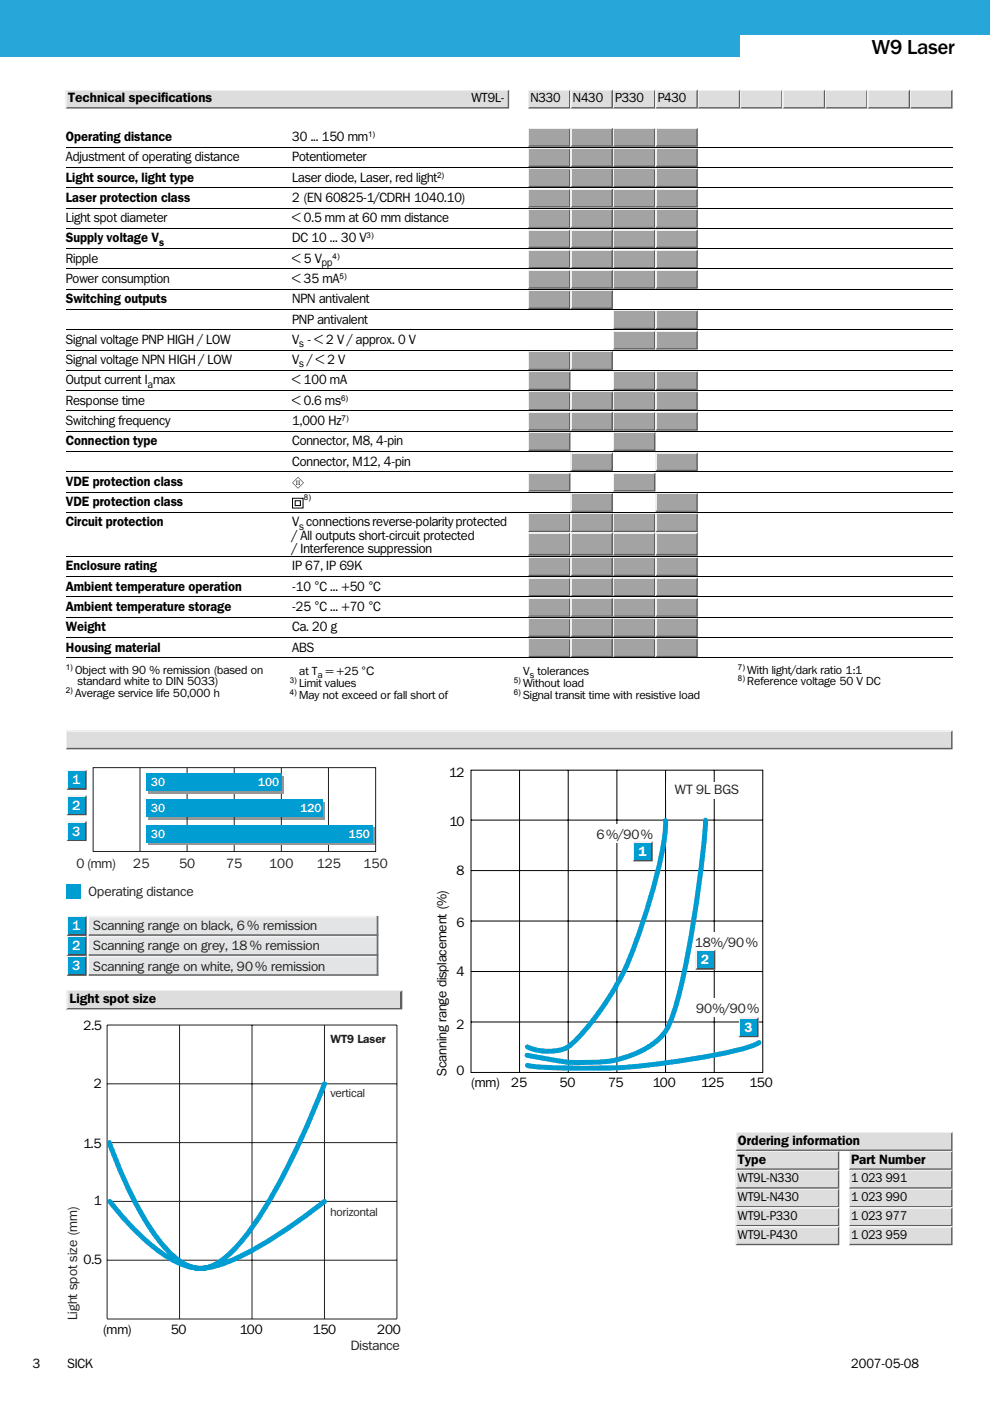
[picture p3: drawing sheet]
<svg xmlns="http://www.w3.org/2000/svg" width="210mm" height="297mm" viewBox="0 0 210 297" stroke-linecap="round" stroke-linejoin="round" font-family="sans-serif">
<path d="M0 0h209.9v12h-209.9z" fill="#26a6d9"/>
<path d="M0 0h209.9M0 0v12h209.9M209.9 0v12.1" fill="none" stroke="#26a6d9" stroke-width=".21"/>
<path d="M38.1 217.3v62.3M53.4 217.3v62.3M68.8 217.3v62.3M22.7 229.8h61.5M22.7 242.3h61.5M22.7 254.7h61.5M22.7 279.6v-62.3h61.5v62.3M22.7 267.2h61.5M22.7 279.7h61.5" fill="none" stroke="#231f20" stroke-width=".21"/>
<g fill="#fff">
<path d="M69.1 218.6h14.6v3.2h-14.6z"/>
<path d="M69.1 230h14.6v3.2h-14.6z"/>
<path d="M69.1 255.2h14.6v3.2h-14.6z"/>
</g>
<path d="M68.8 229.8l-.4 .9a172.7 172.7 0 0 1-12.9 26.5 40.7 40.7 0 0 1-8.1 9.7 7 7 0 0 1-9.6 .2 33.6 33.6 0 0 1-8.2-10.5 102 102 0 0 1-6.4-14.3M23.3 254.7a53.4 53.4 0 0 0 12.5 12 11.8 11.8 0 0 0 12 1.1 88.9 88.9 0 0 0 19.5-11.9l1.5-1.2" fill="none" stroke="#009dd2" stroke-width="1.1"/>
<path d="M157 7.5h52.9v5h-52.9z" fill="#fff"/>
<path d="M13.9 19h94v4h-94z" fill="#efefef"/>
<path d="M14.2 19.3h93.5v3.4h-93.5z" fill="#ddd"/>
<path d="M13.9 23l.3-.3h93.5v-3.4l.2-.3v4z" fill-rule="evenodd" fill="#5e5e5e"/>
<path d="M112 19h8.9v4h-8.9z" fill="#efefef"/>
<path d="M112.2 19.3h8.4v3.4h-8.4z" fill="#ddd"/>
<path d="M112 23l.2-.3h8.4v-3.4l.3-.3v4z" fill-rule="evenodd" fill="#5e5e5e"/>
<path d="M120.9 19h9.1v4h-9.1z" fill="#efefef"/>
<path d="M121.3 19.3h8.3v3.4h-8.3z" fill="#ddd"/>
<path d="M120.9 23l.4-.3h8.3v-3.4l.4-.3v4z" fill-rule="evenodd" fill="#5e5e5e"/>
<path d="M130 19h9v4h-9z" fill="#efefef"/>
<path d="M130.3 19.3h8.4v3.4h-8.4z" fill="#ddd"/>
<path d="M130 23l.3-.3h8.4v-3.4l.3-.3v4z" fill-rule="evenodd" fill="#5e5e5e"/>
<path d="M139 19h9v4h-9z" fill="#efefef"/>
<path d="M139.3 19.3h8.4v3.4h-8.4z" fill="#ddd"/>
<path d="M139 23l.3-.3h8.4v-3.4l.3-.3v4z" fill-rule="evenodd" fill="#5e5e5e"/>
<path d="M148 19h9v4h-9z" fill="#efefef"/>
<path d="M148.3 19.3h8.4v3.4h-8.4z" fill="#ddd"/>
<path d="M148 23l.3-.3h8.4v-3.4l.3-.3v4z" fill-rule="evenodd" fill="#5e5e5e"/>
<path d="M157 19h9v4h-9z" fill="#efefef"/>
<path d="M157.2 19.3h8.5v3.4h-8.5z" fill="#ddd"/>
<path d="M157 23l.2-.3h8.5v-3.4l.3-.3v4z" fill-rule="evenodd" fill="#5e5e5e"/>
<path d="M166 19h9v4h-9z" fill="#efefef"/>
<path d="M166.3 19.3h8.4v3.4h-8.4z" fill="#ddd"/>
<path d="M166 23l.3-.3h8.4v-3.4l.3-.3v4z" fill-rule="evenodd" fill="#5e5e5e"/>
<path d="M175 19h9v4h-9z" fill="#efefef"/>
<path d="M175.3 19.3h8.4v3.4h-8.4z" fill="#ddd"/>
<path d="M175 23l.3-.3h8.4v-3.4l.3-.3v4z" fill-rule="evenodd" fill="#5e5e5e"/>
<path d="M184 19h9v4h-9z" fill="#efefef"/>
<path d="M184.3 19.3h8.4v3.4h-8.4z" fill="#ddd"/>
<path d="M184 23l.3-.3h8.4v-3.4l.3-.3v4z" fill-rule="evenodd" fill="#5e5e5e"/>
<path d="M193 19h9v4h-9z" fill="#efefef"/>
<path d="M193.3 19.3h8.4v3.4h-8.4z" fill="#ddd"/>
<path d="M193 23l.3-.3h8.4v-3.4l.3-.3v4z" fill-rule="evenodd" fill="#5e5e5e"/>
<path d="M112 19h8.9v4h-8.9z" fill="#efefef"/>
<path d="M112.2 19.3h8.4v3.4h-8.4z" fill="#ddd"/>
<path d="M112 23l.2-.3h8.4v-3.4l.3-.3v4z" fill-rule="evenodd" fill="#5e5e5e"/>
<path d="M120.9 19h9.1v4h-9.1z" fill="#efefef"/>
<path d="M121.3 19.3h8.3v3.4h-8.3z" fill="#ddd"/>
<path d="M120.9 23l.4-.3h8.3v-3.4l.4-.3v4z" fill-rule="evenodd" fill="#5e5e5e"/>
<path d="M130 19h9v4h-9z" fill="#efefef"/>
<path d="M130.3 19.3h8.4v3.4h-8.4z" fill="#ddd"/>
<path d="M130 23l.3-.3h8.4v-3.4l.3-.3v4z" fill-rule="evenodd" fill="#5e5e5e"/>
<path d="M139 19h9v4h-9z" fill="#efefef"/>
<path d="M139.3 19.3h8.4v3.4h-8.4z" fill="#ddd"/>
<path d="M139 23l.3-.3h8.4v-3.4l.3-.3v4z" fill-rule="evenodd" fill="#5e5e5e"/>
<path d="M112 27.1h8.9v4h-8.9z" fill="#efefef"/>
<path d="M112.2 27.4h8.4v3.4h-8.4z" fill="#a3a3a3"/>
<path d="M112.2 30.8h8.4v-3.4l.3-.3v4h-8.9z" fill-rule="evenodd" fill="#5e5e5e"/>
<path d="M120.9 27.1h9.1v4h-9.1z" fill="#efefef"/>
<path d="M121.3 27.4h8.3v3.4h-8.3z" fill="#a3a3a3"/>
<path d="M120.9 31.1l.4-.3h8.3v-3.4l.4-.3v4z" fill-rule="evenodd" fill="#5e5e5e"/>
<path d="M130 27.1h9v4h-9z" fill="#efefef"/>
<path d="M130.3 27.4h8.4v3.4h-8.4z" fill="#a3a3a3"/>
<path d="M130.3 30.8h8.4v-3.4l.3-.3v4h-9z" fill-rule="evenodd" fill="#5e5e5e"/>
<path d="M139 27.1h9v4h-9z" fill="#efefef"/>
<path d="M139.3 27.4h8.4v3.4h-8.4z" fill="#a3a3a3"/>
<path d="M139.3 30.8h8.4v-3.4l.3-.3v4h-9z" fill-rule="evenodd" fill="#5e5e5e"/>
<path d="M13.9 31.2h188.1" fill="none" stroke="#000" stroke-width=".21"/>
<path d="M112 31.4h8.9v4h-8.9z" fill="#efefef"/>
<path d="M112.2 31.7h8.4v3.4h-8.4z" fill="#a3a3a3"/>
<path d="M112.2 35.1h8.4v-3.4l.3-.3v4h-8.9z" fill-rule="evenodd" fill="#5e5e5e"/>
<path d="M120.9 31.4h9.1v4h-9.1z" fill="#efefef"/>
<path d="M121.3 31.7h8.3v3.4h-8.3z" fill="#a3a3a3"/>
<path d="M120.9 35.4l.4-.3h8.3v-3.4l.4-.3v4z" fill-rule="evenodd" fill="#5e5e5e"/>
<path d="M130 31.4h9v4h-9z" fill="#efefef"/>
<path d="M130.3 31.7h8.4v3.4h-8.4z" fill="#a3a3a3"/>
<path d="M130.3 35.1h8.4v-3.4l.3-.3v4h-9z" fill-rule="evenodd" fill="#5e5e5e"/>
<path d="M139 31.4h9v4h-9z" fill="#efefef"/>
<path d="M139.3 31.7h8.4v3.4h-8.4z" fill="#a3a3a3"/>
<path d="M139.3 35.1h8.4v-3.4l.3-.3v4h-9z" fill-rule="evenodd" fill="#5e5e5e"/>
<path d="M13.9 35.5h188.1" fill="none" stroke="#000" stroke-width=".21"/>
<path d="M112 35.7h8.9v4h-8.9z" fill="#efefef"/>
<path d="M112.2 36h8.4v3.4h-8.4z" fill="#a3a3a3"/>
<path d="M112.2 39.4h8.4v-3.4l.3-.3v4h-8.9z" fill-rule="evenodd" fill="#5e5e5e"/>
<path d="M120.9 35.7h9.1v4h-9.1z" fill="#efefef"/>
<path d="M121.3 36h8.3v3.4h-8.3z" fill="#a3a3a3"/>
<path d="M120.9 39.7l.4-.3h8.3v-3.4l.4-.3v4z" fill-rule="evenodd" fill="#5e5e5e"/>
<path d="M130 35.7h9v4h-9z" fill="#efefef"/>
<path d="M130.3 36h8.4v3.4h-8.4z" fill="#a3a3a3"/>
<path d="M130.3 39.4h8.4v-3.4l.3-.3v4h-9z" fill-rule="evenodd" fill="#5e5e5e"/>
<path d="M139 35.7h9v4h-9z" fill="#efefef"/>
<path d="M139.3 36h8.4v3.4h-8.4z" fill="#a3a3a3"/>
<path d="M139.3 39.4h8.4v-3.4l.3-.3v4h-9z" fill-rule="evenodd" fill="#5e5e5e"/>
<path d="M13.9 39.8h188.1" fill="none" stroke="#000" stroke-width=".21"/>
<path d="M112 40h8.9v4h-8.9z" fill="#efefef"/>
<path d="M112.2 40.3h8.4v3.4h-8.4z" fill="#a3a3a3"/>
<path d="M112 44l.2-.3h8.4v-3.4l.3-.3v4z" fill-rule="evenodd" fill="#5e5e5e"/>
<path d="M120.9 40h9.1v4h-9.1z" fill="#efefef"/>
<path d="M121.3 40.3h8.3v3.4h-8.3z" fill="#a3a3a3"/>
<path d="M120.9 44l.4-.3h8.3v-3.4l.4-.3v4z" fill-rule="evenodd" fill="#5e5e5e"/>
<path d="M130 40h9v4h-9z" fill="#efefef"/>
<path d="M130.3 40.3h8.4v3.4h-8.4z" fill="#a3a3a3"/>
<path d="M130 44l.3-.3h8.4v-3.4l.3-.3v4z" fill-rule="evenodd" fill="#5e5e5e"/>
<path d="M139 40h9v4h-9z" fill="#efefef"/>
<path d="M139.3 40.3h8.4v3.4h-8.4z" fill="#a3a3a3"/>
<path d="M139 44l.3-.3h8.4v-3.4l.3-.3v4z" fill-rule="evenodd" fill="#5e5e5e"/>
<path d="M13.9 44.1h188.1" fill="none" stroke="#000" stroke-width=".21"/>
<path d="M112 44.3h8.9v4h-8.9z" fill="#efefef"/>
<path d="M112.2 44.6h8.4v3.4h-8.4z" fill="#a3a3a3"/>
<path d="M112 48.3l.2-.3h8.4v-3.4l.3-.3v4z" fill-rule="evenodd" fill="#5e5e5e"/>
<path d="M120.9 44.3h9.1v4h-9.1z" fill="#efefef"/>
<path d="M121.3 44.6h8.3v3.4h-8.3z" fill="#a3a3a3"/>
<path d="M120.9 48.3l.4-.3h8.3v-3.4l.4-.3v4z" fill-rule="evenodd" fill="#5e5e5e"/>
<path d="M130 44.3h9v4h-9z" fill="#efefef"/>
<path d="M130.3 44.6h8.4v3.4h-8.4z" fill="#a3a3a3"/>
<path d="M130 48.3l.3-.3h8.4v-3.4l.3-.3v4z" fill-rule="evenodd" fill="#5e5e5e"/>
<path d="M139 44.3h9v4h-9z" fill="#efefef"/>
<path d="M139.3 44.6h8.4v3.4h-8.4z" fill="#a3a3a3"/>
<path d="M139 48.3l.3-.3h8.4v-3.4l.3-.3v4z" fill-rule="evenodd" fill="#5e5e5e"/>
<path d="M13.9 48.4h188.1" fill="none" stroke="#000" stroke-width=".21"/>
<path d="M112 48.6h8.9v4h-8.9z" fill="#efefef"/>
<path d="M112.2 48.9h8.4v3.4h-8.4z" fill="#a3a3a3"/>
<path d="M112.2 52.3h8.4v-3.4l.3-.3v4h-8.9z" fill-rule="evenodd" fill="#5e5e5e"/>
<path d="M120.9 48.6h9.1v4h-9.1z" fill="#efefef"/>
<path d="M121.3 48.9h8.3v3.4h-8.3z" fill="#a3a3a3"/>
<path d="M120.9 52.6l.4-.3h8.3v-3.4l.4-.3v4z" fill-rule="evenodd" fill="#5e5e5e"/>
<path d="M130 48.6h9v4h-9z" fill="#efefef"/>
<path d="M130.3 48.9h8.4v3.4h-8.4z" fill="#a3a3a3"/>
<path d="M130.3 52.3h8.4v-3.4l.3-.3v4h-9z" fill-rule="evenodd" fill="#5e5e5e"/>
<path d="M139 48.6h9v4h-9z" fill="#efefef"/>
<path d="M139.3 48.9h8.4v3.4h-8.4z" fill="#a3a3a3"/>
<path d="M139.3 52.3h8.4v-3.4l.3-.3v4h-9z" fill-rule="evenodd" fill="#5e5e5e"/>
<path d="M13.9 52.7h188.1" fill="none" stroke="#000" stroke-width=".21"/>
<path d="M112 52.9h8.9v4h-8.9z" fill="#efefef"/>
<path d="M112.2 53.2h8.4v3.4h-8.4z" fill="#a3a3a3"/>
<path d="M112.2 56.6h8.4v-3.4l.3-.3v4h-8.9z" fill-rule="evenodd" fill="#5e5e5e"/>
<path d="M120.9 52.9h9.1v4h-9.1z" fill="#efefef"/>
<path d="M121.3 53.2h8.3v3.4h-8.3z" fill="#a3a3a3"/>
<path d="M120.9 56.9l.4-.3h8.3v-3.4l.4-.3v4z" fill-rule="evenodd" fill="#5e5e5e"/>
<path d="M130 52.9h9v4h-9z" fill="#efefef"/>
<path d="M130.3 53.2h8.4v3.4h-8.4z" fill="#a3a3a3"/>
<path d="M130.3 56.6h8.4v-3.4l.3-.3v4h-9z" fill-rule="evenodd" fill="#5e5e5e"/>
<path d="M139 52.9h9v4h-9z" fill="#efefef"/>
<path d="M139.3 53.2h8.4v3.4h-8.4z" fill="#a3a3a3"/>
<path d="M139.3 56.6h8.4v-3.4l.3-.3v4h-9z" fill-rule="evenodd" fill="#5e5e5e"/>
<path d="M13.9 57h188.1" fill="none" stroke="#000" stroke-width=".21"/>
<path d="M112 57.2h8.9v4h-8.9z" fill="#efefef"/>
<path d="M112.2 57.5h8.4v3.4h-8.4z" fill="#a3a3a3"/>
<path d="M112.2 60.9h8.4v-3.4l.3-.3v4h-8.9z" fill-rule="evenodd" fill="#5e5e5e"/>
<path d="M120.9 57.2h9.1v4h-9.1z" fill="#efefef"/>
<path d="M121.3 57.5h8.3v3.4h-8.3z" fill="#a3a3a3"/>
<path d="M120.9 61.2l.4-.3h8.3v-3.4l.4-.3v4z" fill-rule="evenodd" fill="#5e5e5e"/>
<path d="M130 57.2h9v4h-9z" fill="#efefef"/>
<path d="M130.3 57.5h8.4v3.4h-8.4z" fill="#a3a3a3"/>
<path d="M130.3 60.9h8.4v-3.4l.3-.3v4h-9z" fill-rule="evenodd" fill="#5e5e5e"/>
<path d="M139 57.2h9v4h-9z" fill="#efefef"/>
<path d="M139.3 57.5h8.4v3.4h-8.4z" fill="#a3a3a3"/>
<path d="M139.3 60.9h8.4v-3.4l.3-.3v4h-9z" fill-rule="evenodd" fill="#5e5e5e"/>
<path d="M13.9 61.3h188.1" fill="none" stroke="#000" stroke-width=".21"/>
<path d="M112 61.5h8.9v4h-8.9z" fill="#efefef"/>
<path d="M112.2 61.8h8.4v3.4h-8.4z" fill="#a3a3a3"/>
<path d="M112.2 65.2h8.4v-3.4l.3-.3v4h-8.9z" fill-rule="evenodd" fill="#5e5e5e"/>
<path d="M120.9 61.5h9.1v4h-9.1z" fill="#efefef"/>
<path d="M121.3 61.8h8.3v3.4h-8.3z" fill="#a3a3a3"/>
<path d="M120.9 65.5l.4-.3h8.3v-3.4l.4-.3v4z" fill-rule="evenodd" fill="#5e5e5e"/>
<path d="M13.9 65.6h188.1" fill="none" stroke="#000" stroke-width=".21"/>
<path d="M130 65.8h9v4h-9z" fill="#efefef"/>
<path d="M130.3 66.1h8.4v3.4h-8.4z" fill="#a3a3a3"/>
<path d="M130.3 69.5h8.4v-3.4l.3-.3v4h-9z" fill-rule="evenodd" fill="#5e5e5e"/>
<path d="M139 65.8h9v4h-9z" fill="#efefef"/>
<path d="M139.3 66.1h8.4v3.4h-8.4z" fill="#a3a3a3"/>
<path d="M139.3 69.5h8.4v-3.4l.3-.3v4h-9z" fill-rule="evenodd" fill="#5e5e5e"/>
<path d="M13.9 69.9h188.1" fill="none" stroke="#000" stroke-width=".21"/>
<path d="M130 70.1h9v4h-9z" fill="#efefef"/>
<path d="M130.3 70.4h8.4v3.4h-8.4z" fill="#a3a3a3"/>
<path d="M130.3 73.8h8.4v-3.4l.3-.3v4h-9z" fill-rule="evenodd" fill="#5e5e5e"/>
<path d="M139 70.1h9v4h-9z" fill="#efefef"/>
<path d="M139.3 70.4h8.4v3.4h-8.4z" fill="#a3a3a3"/>
<path d="M139.3 73.8h8.4v-3.4l.3-.3v4h-9z" fill-rule="evenodd" fill="#5e5e5e"/>
<path d="M13.9 74.2h188.1" fill="none" stroke="#000" stroke-width=".21"/>
<path d="M112 74.4h8.9v4h-8.9z" fill="#efefef"/>
<path d="M112.2 74.7h8.4v3.4h-8.4z" fill="#a3a3a3"/>
<path d="M112.2 78.1h8.4v-3.4l.3-.3v4h-8.9z" fill-rule="evenodd" fill="#5e5e5e"/>
<path d="M120.9 74.4h9.1v4h-9.1z" fill="#efefef"/>
<path d="M121.3 74.7h8.3v3.4h-8.3z" fill="#a3a3a3"/>
<path d="M120.9 78.4l.4-.3h8.3v-3.4l.4-.3v4z" fill-rule="evenodd" fill="#5e5e5e"/>
<path d="M13.9 78.5h188.1" fill="none" stroke="#000" stroke-width=".21"/>
<path d="M112 78.7h8.9v4h-8.9z" fill="#efefef"/>
<path d="M112.2 79h8.4v3.4h-8.4z" fill="#a3a3a3"/>
<path d="M112 82.7l.2-.3h8.4v-3.4l.3-.3v4z" fill-rule="evenodd" fill="#5e5e5e"/>
<path d="M130 78.7h9v4h-9z" fill="#efefef"/>
<path d="M130.3 79h8.4v3.4h-8.4z" fill="#a3a3a3"/>
<path d="M130 82.7l.3-.3h8.4v-3.4l.3-.3v4z" fill-rule="evenodd" fill="#5e5e5e"/>
<path d="M139 78.7h9v4h-9z" fill="#efefef"/>
<path d="M139.3 79h8.4v3.4h-8.4z" fill="#a3a3a3"/>
<path d="M139 82.7l.3-.3h8.4v-3.4l.3-.3v4z" fill-rule="evenodd" fill="#5e5e5e"/>
<path d="M13.9 82.8h188.1" fill="none" stroke="#000" stroke-width=".21"/>
<path d="M112 83h8.9v4h-8.9z" fill="#efefef"/>
<path d="M112.2 83.3h8.4v3.4h-8.4z" fill="#a3a3a3"/>
<path d="M112 87l.2-.3h8.4v-3.4l.3-.3v4z" fill-rule="evenodd" fill="#5e5e5e"/>
<path d="M120.9 83h9.1v4h-9.1z" fill="#efefef"/>
<path d="M121.3 83.3h8.3v3.4h-8.3z" fill="#a3a3a3"/>
<path d="M120.9 87l.4-.3h8.3v-3.4l.4-.3v4z" fill-rule="evenodd" fill="#5e5e5e"/>
<path d="M130 83h9v4h-9z" fill="#efefef"/>
<path d="M130.3 83.3h8.4v3.4h-8.4z" fill="#a3a3a3"/>
<path d="M130 87l.3-.3h8.4v-3.4l.3-.3v4z" fill-rule="evenodd" fill="#5e5e5e"/>
<path d="M139 83h9v4h-9z" fill="#efefef"/>
<path d="M139.3 83.3h8.4v3.4h-8.4z" fill="#a3a3a3"/>
<path d="M139 87l.3-.3h8.4v-3.4l.3-.3v4z" fill-rule="evenodd" fill="#5e5e5e"/>
<path d="M13.9 87.1h188.1" fill="none" stroke="#000" stroke-width=".21"/>
<path d="M112 87.3h8.9v4h-8.9z" fill="#efefef"/>
<path d="M112.2 87.6h8.4v3.4h-8.4z" fill="#a3a3a3"/>
<path d="M112.2 91h8.4v-3.4l.3-.3v4h-8.9z" fill-rule="evenodd" fill="#5e5e5e"/>
<path d="M120.9 87.3h9.1v4h-9.1z" fill="#efefef"/>
<path d="M121.3 87.6h8.3v3.4h-8.3z" fill="#a3a3a3"/>
<path d="M120.9 91.3l.4-.3h8.3v-3.4l.4-.3v4z" fill-rule="evenodd" fill="#5e5e5e"/>
<path d="M130 87.3h9v4h-9z" fill="#efefef"/>
<path d="M130.3 87.6h8.4v3.4h-8.4z" fill="#a3a3a3"/>
<path d="M130.3 91h8.4v-3.4l.3-.3v4h-9z" fill-rule="evenodd" fill="#5e5e5e"/>
<path d="M139 87.3h9v4h-9z" fill="#efefef"/>
<path d="M139.3 87.6h8.4v3.4h-8.4z" fill="#a3a3a3"/>
<path d="M139.3 91h8.4v-3.4l.3-.3v4h-9z" fill-rule="evenodd" fill="#5e5e5e"/>
<path d="M13.9 91.4h188.1" fill="none" stroke="#000" stroke-width=".21"/>
<path d="M112 91.6h8.9v4h-8.9z" fill="#efefef"/>
<path d="M112.2 91.9h8.4v3.4h-8.4z" fill="#a3a3a3"/>
<path d="M112.2 95.3h8.4v-3.4l.3-.3v4h-8.9z" fill-rule="evenodd" fill="#5e5e5e"/>
<path d="M130 91.6h9v4h-9z" fill="#efefef"/>
<path d="M130.3 91.9h8.4v3.4h-8.4z" fill="#a3a3a3"/>
<path d="M130.3 95.3h8.4v-3.4l.3-.3v4h-9z" fill-rule="evenodd" fill="#5e5e5e"/>
<path d="M13.9 95.7h188.1" fill="none" stroke="#000" stroke-width=".21"/>
<path d="M120.9 95.9h9.1v4h-9.1z" fill="#efefef"/>
<path d="M121.3 96.2h8.3v3.4h-8.3z" fill="#a3a3a3"/>
<path d="M120.9 99.9l.4-.3h8.3v-3.4l.4-.3v4z" fill-rule="evenodd" fill="#5e5e5e"/>
<path d="M139 95.9h9v4h-9z" fill="#efefef"/>
<path d="M139.3 96.2h8.4v3.4h-8.4z" fill="#a3a3a3"/>
<path d="M139.3 99.6h8.4v-3.4l.3-.3v4h-9z" fill-rule="evenodd" fill="#5e5e5e"/>
<path d="M13.9 100h188.1" fill="none" stroke="#000" stroke-width=".21"/>
<path d="M62 102.4l1.2-1.3 1.2 1.3-1.2 1.2z" fill="#000"/>
<path d="M63.2 101.3l1.1 1.1-1.1 1.1-1.1-1.1z" fill="#fff"/>
<path d="M62.8 101.9h.2v.9h-.2zM63.1 101.9h.2v.9h-.2zM63.4 101.9h.2v.9h-.2z" fill="#000"/>
<path d="M112 100.2h8.9v4h-8.9z" fill="#efefef"/>
<path d="M112.2 100.5h8.4v3.4h-8.4z" fill="#a3a3a3"/>
<path d="M112.2 103.9h8.4v-3.4l.3-.3v4h-8.9z" fill-rule="evenodd" fill="#5e5e5e"/>
<path d="M130 100.2h9v4h-9z" fill="#efefef"/>
<path d="M130.3 100.5h8.4v3.4h-8.4z" fill="#a3a3a3"/>
<path d="M130.3 103.9h8.4v-3.4l.3-.3v4h-9z" fill-rule="evenodd" fill="#5e5e5e"/>
<path d="M13.9 104.3h188.1M62 105.6h2.3v2.1h-2.3zM62.6 106.2h1.1v1h-1.1z" fill="none" stroke="#000" stroke-width=".21"/>
<path d="M120.9 104.5h9.1v4h-9.1z" fill="#efefef"/>
<path d="M121.3 104.8h8.3v3.4h-8.3z" fill="#a3a3a3"/>
<path d="M121.3 108.2h8.3v-3.4l.4-.3v4h-9.1z" fill-rule="evenodd" fill="#5e5e5e"/>
<path d="M139 104.5h9v4h-9z" fill="#efefef"/>
<path d="M139.3 104.8h8.4v3.4h-8.4z" fill="#a3a3a3"/>
<path d="M139.3 108.2h8.4v-3.4l.3-.3v4h-9z" fill-rule="evenodd" fill="#5e5e5e"/>
<path d="M13.9 108.6h188.1" fill="none" stroke="#000" stroke-width=".21"/>
<path d="M112 108.8h8.9v4h-8.9z" fill="#efefef"/>
<path d="M112.2 109.1h8.4v3.4h-8.4z" fill="#a3a3a3"/>
<path d="M112 112.8l.2-.3h8.4v-3.4l.3-.3v4z" fill-rule="evenodd" fill="#5e5e5e"/>
<path d="M120.9 108.8h9.1v4h-9.1z" fill="#efefef"/>
<path d="M121.3 109.1h8.3v3.4h-8.3z" fill="#a3a3a3"/>
<path d="M120.9 112.8l.4-.3h8.3v-3.4l.4-.3v4z" fill-rule="evenodd" fill="#5e5e5e"/>
<path d="M130 108.8h9v4h-9z" fill="#efefef"/>
<path d="M130.3 109.1h8.4v3.4h-8.4z" fill="#a3a3a3"/>
<path d="M130 112.8l.3-.3h8.4v-3.4l.3-.3v4z" fill-rule="evenodd" fill="#5e5e5e"/>
<path d="M139 108.8h9v4h-9z" fill="#efefef"/>
<path d="M139.3 109.1h8.4v3.4h-8.4z" fill="#a3a3a3"/>
<path d="M139 112.8l.3-.3h8.4v-3.4l.3-.3v4z" fill-rule="evenodd" fill="#5e5e5e"/>
<path d="M13.9 118h188.1" fill="none" stroke="#000" stroke-width=".21"/>
<path d="M112 118.2h8.9v4h-8.9z" fill="#efefef"/>
<path d="M112.2 118.4h8.4v3.5h-8.4z" fill="#a3a3a3"/>
<path d="M112.2 121.9h8.4v-3.5l.3-.2v4h-8.9z" fill-rule="evenodd" fill="#5e5e5e"/>
<path d="M120.9 118.2h9.1v4h-9.1z" fill="#efefef"/>
<path d="M121.3 118.4h8.3v3.5h-8.3z" fill="#a3a3a3"/>
<path d="M120.9 122.2l.4-.3h8.3v-3.5l.4-.2v4z" fill-rule="evenodd" fill="#5e5e5e"/>
<path d="M130 118.2h9v4h-9z" fill="#efefef"/>
<path d="M130.3 118.4h8.4v3.5h-8.4z" fill="#a3a3a3"/>
<path d="M130.3 121.9h8.4v-3.5l.3-.2v4h-9z" fill-rule="evenodd" fill="#5e5e5e"/>
<path d="M139 118.2h9v4h-9z" fill="#efefef"/>
<path d="M139.3 118.4h8.4v3.5h-8.4z" fill="#a3a3a3"/>
<path d="M139.3 121.9h8.4v-3.5l.3-.2v4h-9z" fill-rule="evenodd" fill="#5e5e5e"/>
<path d="M13.9 122.3h188.1" fill="none" stroke="#000" stroke-width=".21"/>
<path d="M112 122.4h8.9v4h-8.9z" fill="#efefef"/>
<path d="M112.2 122.8h8.4v3.4h-8.4z" fill="#a3a3a3"/>
<path d="M112.2 126.2h8.4v-3.4l.3-.4v4h-8.9z" fill-rule="evenodd" fill="#5e5e5e"/>
<path d="M120.9 122.4h9.1v4h-9.1z" fill="#efefef"/>
<path d="M121.3 122.8h8.3v3.4h-8.3z" fill="#a3a3a3"/>
<path d="M120.9 126.4l.4-.2h8.3v-3.4l.4-.4v4z" fill-rule="evenodd" fill="#5e5e5e"/>
<path d="M130 122.4h9v4h-9z" fill="#efefef"/>
<path d="M130.3 122.8h8.4v3.4h-8.4z" fill="#a3a3a3"/>
<path d="M130.3 126.2h8.4v-3.4l.3-.4v4h-9z" fill-rule="evenodd" fill="#5e5e5e"/>
<path d="M139 122.4h9v4h-9z" fill="#efefef"/>
<path d="M139.3 122.8h8.4v3.4h-8.4z" fill="#a3a3a3"/>
<path d="M139.3 126.2h8.4v-3.4l.3-.4v4h-9z" fill-rule="evenodd" fill="#5e5e5e"/>
<path d="M13.9 126.6h188.1" fill="none" stroke="#000" stroke-width=".21"/>
<path d="M112 126.8h8.9v4h-8.9z" fill="#efefef"/>
<path d="M112.2 127.1h8.4v3.4h-8.4z" fill="#a3a3a3"/>
<path d="M112.2 130.5h8.4v-3.4l.3-.3v4h-8.9z" fill-rule="evenodd" fill="#5e5e5e"/>
<path d="M120.9 126.8h9.1v4h-9.1z" fill="#efefef"/>
<path d="M121.3 127.1h8.3v3.4h-8.3z" fill="#a3a3a3"/>
<path d="M120.9 130.8l.4-.3h8.3v-3.4l.4-.3v4z" fill-rule="evenodd" fill="#5e5e5e"/>
<path d="M130 126.8h9v4h-9z" fill="#efefef"/>
<path d="M130.3 127.1h8.4v3.4h-8.4z" fill="#a3a3a3"/>
<path d="M130.3 130.5h8.4v-3.4l.3-.3v4h-9z" fill-rule="evenodd" fill="#5e5e5e"/>
<path d="M139 126.8h9v4h-9z" fill="#efefef"/>
<path d="M139.3 127.1h8.4v3.4h-8.4z" fill="#a3a3a3"/>
<path d="M139.3 130.5h8.4v-3.4l.3-.3v4h-9z" fill-rule="evenodd" fill="#5e5e5e"/>
<path d="M13.9 130.9h188.1" fill="none" stroke="#000" stroke-width=".21"/>
<path d="M112 131.1h8.9v4h-8.9z" fill="#efefef"/>
<path d="M112.2 131.4h8.4v3.4h-8.4z" fill="#a3a3a3"/>
<path d="M112.2 134.8h8.4v-3.4l.3-.3v4h-8.9z" fill-rule="evenodd" fill="#5e5e5e"/>
<path d="M120.9 131.1h9.1v4h-9.1z" fill="#efefef"/>
<path d="M121.3 131.4h8.3v3.4h-8.3z" fill="#a3a3a3"/>
<path d="M120.9 135.1l.4-.3h8.3v-3.4l.4-.3v4z" fill-rule="evenodd" fill="#5e5e5e"/>
<path d="M130 131.1h9v4h-9z" fill="#efefef"/>
<path d="M130.3 131.4h8.4v3.4h-8.4z" fill="#a3a3a3"/>
<path d="M130 135.1l.3-.3h8.4v-3.4l.3-.3v4z" fill-rule="evenodd" fill="#5e5e5e"/>
<path d="M139 131.1h9v4h-9z" fill="#efefef"/>
<path d="M139.3 131.4h8.4v3.4h-8.4z" fill="#a3a3a3"/>
<path d="M139.3 134.8h8.4v-3.4l.3-.3v4h-9z" fill-rule="evenodd" fill="#5e5e5e"/>
<path d="M13.9 135.2h188.1" fill="none" stroke="#000" stroke-width=".21"/>
<path d="M112 135.4h8.9v4h-8.9z" fill="#efefef"/>
<path d="M112.2 135.7h8.4v3.4h-8.4z" fill="#a3a3a3"/>
<path d="M112.2 139.1h8.4v-3.4l.3-.3v4h-8.9z" fill-rule="evenodd" fill="#5e5e5e"/>
<path d="M120.9 135.4h9.1v4h-9.1z" fill="#efefef"/>
<path d="M121.3 135.7h8.3v3.4h-8.3z" fill="#a3a3a3"/>
<path d="M120.9 139.4l.4-.3h8.3v-3.4l.4-.3v4z" fill-rule="evenodd" fill="#5e5e5e"/>
<path d="M130 135.4h9v4h-9z" fill="#efefef"/>
<path d="M130.3 135.7h8.4v3.4h-8.4z" fill="#a3a3a3"/>
<path d="M130.3 139.1h8.4v-3.4l.3-.3v4h-9z" fill-rule="evenodd" fill="#5e5e5e"/>
<path d="M139 135.4h9v4h-9z" fill="#efefef"/>
<path d="M139.3 135.7h8.4v3.4h-8.4z" fill="#a3a3a3"/>
<path d="M139 139.4l.3-.3h8.4v-3.4l.3-.3v4z" fill-rule="evenodd" fill="#5e5e5e"/>
<path d="M13.9 139.5h188.1" fill="none" stroke="#000" stroke-width=".21"/>
<path d="M13.9 154.9h188.1v4h-188.1z" fill="#efefef"/>
<path d="M14.2 155.2h187.5v3.4h-187.5z" fill="#ddd"/>
<path d="M14.2 158.6h187.5v-3.4l.3-.3v4h-188.1z" fill-rule="evenodd" fill="#5e5e5e"/>
<path d="M19.7 162.8h59.9v17.7h-59.9z" fill="none" stroke="#231f20" stroke-width=".21"/>
<path d="M31.4 170h37.4v3.7h-37.4z" fill="#949698"/>
<path d="M29.7 162.7v17.9M39.7 162.7v17.9M49.7 162.7v17.9M59.7 162.7v17.9M69.6 162.7v17.9" fill="none" stroke="#231f20" stroke-width=".21"/>
<path d="M14.1 174.1h4.6v4.5h-4.6z" fill="#fff"/>
<path d="M14.1 174.1h4.3v4.2h-4.3z" fill="#f2f2f2"/>
<path d="M14.1 178.3l4.3-4.2v4.2z" fill="#4d4d4d"/>
<path d="M14.5 174.4h3.5v3.6h-3.5z" fill="#009dd2"/>
<path d="M14.1 163.2h4.6v4.6h-4.6z" fill="#fff"/>
<path d="M14.1 163.2h4.3v4.3h-4.3z" fill="#f2f2f2"/>
<path d="M18.4 163.2v4.3h-4.3z" fill="#4d4d4d"/>
<path d="M14.5 163.6h3.5v3.5h-3.5z" fill="#009dd2"/>
<path d="M14.1 168.6h4.6v4.6h-4.6z" fill="#fff"/>
<path d="M14.1 168.6h4.3v4.2h-4.3z" fill="#f2f2f2"/>
<path d="M14.1 172.8l4.3-4.2v4.2z" fill="#4d4d4d"/>
<g fill="#009dd2">
<path d="M14.5 169h3.5v3.5h-3.5z"/>
<path d="M14.1 187.6h3v3h-3z"/>
</g>
<path d="M30.9 169.5h24.3v3.7h-24.3z" fill="#46b8e0"/>
<path d="M31 169.5h37.4v3.7h-37.4z" fill="#009dd2"/>
<path d="M31.4 164.5h28.7v3.7h-28.7z" fill="#949698"/>
<path d="M30.9 164h1.3v3.7h-1.3z" fill="#46b8e0"/>
<path d="M31 164h28.6v3.7h-28.6z" fill="#009dd2"/>
<path d="M31.4 175.4h48v3.7h-48z" fill="#949698"/>
<path d="M30.9 174.9h48.1v3.7h-48.1z" fill="#009dd2"/>
<path d="M18.8 202.7h61.4v4.2h-61.4z" fill="#e3e4e5"/>
<path d="M18.8 202.8h61.4z" fill="#e7e8e8" stroke="#f2f2f3" stroke-width=".35"/>
<path d="M18.8 206.7h61.4z" fill="#e7e8e8" stroke="#6d6f71" stroke-width=".35"/>
<path d="M18.8 198.4h61.4v4.3h-61.4z" fill="#e3e4e5"/>
<path d="M18.8 198.6h61.4z" fill="#e7e8e8" stroke="#f2f2f3" stroke-width=".35"/>
<path d="M18.8 202.5h61.4z" fill="#e7e8e8" stroke="#6d6f71" stroke-width=".35"/>
<path d="M18.8 194.2h61.4v4.2h-61.4z" fill="#e3e4e5"/>
<path d="M18.8 194.4h61.4z" fill="#e7e8e8" stroke="#f2f2f3" stroke-width=".35"/>
<path d="M18.8 198.3h61.4z" fill="#e7e8e8" stroke="#6d6f71" stroke-width=".35"/>
<path d="M14.1 194.2h4.3v4.2h-4.3z" fill="#f2f2f2"/>
<path d="M14.1 198.4l4.3-4.2v4.2z" fill="#4d4d4d"/>
<path d="M14.5 194.5h3.5v3.6h-3.5z" fill="#009dd2"/>
<path d="M14.1 198.4h4.3v4.3h-4.3z" fill="#f2f2f2"/>
<path d="M14.1 202.7l4.3-4.3v4.3z" fill="#4d4d4d"/>
<path d="M14.5 198.8h3.5v3.5h-3.5z" fill="#009dd2"/>
<path d="M14.1 202.7h4.3v4.2h-4.3z" fill="#f2f2f2"/>
<path d="M18.4 202.7v4.2h-4.3z" fill="#4d4d4d"/>
<path d="M14.5 203h3.5v3.5h-3.5z" fill="#009dd2"/>
<g fill="#e7e8e8" stroke="#6d6f71" stroke-width=".35">
<path d="M80 202.7v4.2z"/>
<path d="M80 198.4v4.3z"/>
<path d="M80 194.2v4.2z"/>
</g>
<path d="M99.9 163.3h61.8v64.1h-61.8zM99.9 173.9h61.8M110.2 163.3v64.1M120.5 163.3v64.1M130.8 163.3v64.1M141.1 163.3v64.1M151.4 163.3v64.1M99.9 195.3h61.8M99.9 184.6h61.8M99.9 216.7h61.8M99.9 206h61.8" fill="none" stroke="#000" stroke-width=".21"/>
<g fill="#fff">
<path d="M141.3 165.9h17.2v3.5h-17.2z"/>
<path d="M125.6 174.7h13.8v4h-13.8z"/>
</g>
<path d="M141.1 174a61.5 61.5 0 0 1-3.3 16.7 96.5 96.5 0 0 1-6.4 16.9 54.1 54.1 0 0 1-10.6 14.1 8.9 8.9 0 0 1-7.2 .9l-1.8-.6" fill="none" stroke="#009dd2" stroke-width="1.1"/>
<g fill="#fff">
<path d="M147.1 197.5h13.8v4h-13.8z"/>
<path d="M147.4 211.7h13.9v4h-13.9z"/>
</g>
<path d="M149.6 173.9a235.8 235.8 0 0 1-6 38.3 19.8 19.8 0 0 1-3.3 7.5 20.5 20.5 0 0 1-10.5 5.2 44.1 44.1 0 0 1-16-.8l-2.1-.4M160.9 221a29.6 29.6 0 0 1-8.5 2.5 131.1 131.1 0 0 1-30.1 3 58.8 58.8 0 0 1-10.5-.6" fill="none" stroke="#009dd2" stroke-width="1.1"/>
<path d="M134.1 178.4h4.3v4.2h-4.3z" fill="#f2f2f2"/>
<path d="M138.4 178.4v4.2h-4.3z" fill="#4d4d4d"/>
<path d="M134.5 178.8h3.5v3.5h-3.5z" fill="#009dd2"/>
<path d="M147.4 201.4h4.3v4.2h-4.3z" fill="#f2f2f2"/>
<path d="M147.4 205.6l4.3-4.2v4.2z" fill="#4d4d4d"/>
<path d="M147.8 201.7h3.5v3.5h-3.5z" fill="#009dd2"/>
<path d="M156.6 215.7h4.2v4.2h-4.2z" fill="#f2f2f2"/>
<path d="M160.8 215.7v4.2h-4.2z" fill="#4d4d4d"/>
<path d="M156.9 216h3.6v3.5h-3.6z" fill="#009dd2"/>
<path d="M156 240h46v4h-46z" fill="#efefef"/>
<path d="M156.3 240.3h45.4v3.4h-45.4z" fill="#ddd"/>
<path d="M156 244l.3-.3h45.4v-3.4l.3-.3v4z" fill-rule="evenodd" fill="#5e5e5e"/>
<path d="M156 244h21.9v4h-21.9z" fill="#efefef"/>
<path d="M156.3 244.3h21.4v3.4h-21.4z" fill="#ddd"/>
<path d="M156 248l.3-.3h21.4v-3.4l.2-.3v4z" fill-rule="evenodd" fill="#5e5e5e"/>
<path d="M180 244h22v4h-22z" fill="#efefef"/>
<path d="M180.3 244.3h21.4v3.4h-21.4z" fill="#ddd"/>
<path d="M180.3 247.7h21.4v-3.4l.3-.3v4h-22z" fill-rule="evenodd" fill="#5e5e5e"/>
<path d="M156 248h21.9v4h-21.9z" fill="#efefef"/>
<path d="M156.3 248.3h21.4v3.4h-21.4z" fill="#ddd"/>
<path d="M156 252l.3-.3h21.4v-3.4l.2-.3v4z" fill-rule="evenodd" fill="#5e5e5e"/>
<path d="M180 248h22v4h-22z" fill="#efefef"/>
<path d="M180.3 248.3h21.4v3.4h-21.4z" fill="#ddd"/>
<path d="M180.3 251.7h21.4v-3.4l.3-.3v4h-22z" fill-rule="evenodd" fill="#5e5e5e"/>
<path d="M156 252h21.9v4h-21.9z" fill="#efefef"/>
<path d="M156.3 252.3h21.4v3.4h-21.4z" fill="#ddd"/>
<path d="M156 256l.3-.3h21.4v-3.4l.2-.3v4z" fill-rule="evenodd" fill="#5e5e5e"/>
<path d="M180 252h22v4h-22z" fill="#efefef"/>
<path d="M180.3 252.3h21.4v3.4h-21.4z" fill="#ddd"/>
<path d="M180.3 255.7h21.4v-3.4l.3-.3v4h-22z" fill-rule="evenodd" fill="#5e5e5e"/>
<path d="M156 256h21.9v4h-21.9z" fill="#efefef"/>
<path d="M156.3 256.3h21.4v3.4h-21.4z" fill="#ddd"/>
<path d="M156 260l.3-.3h21.4v-3.4l.2-.3v4z" fill-rule="evenodd" fill="#5e5e5e"/>
<path d="M180 256h22v4h-22z" fill="#efefef"/>
<path d="M180.3 256.3h21.4v3.4h-21.4z" fill="#ddd"/>
<path d="M180.3 259.7h21.4v-3.4l.3-.3v4h-22z" fill-rule="evenodd" fill="#5e5e5e"/>
<path d="M156 260h21.9v4h-21.9z" fill="#efefef"/>
<path d="M156.3 260.3h21.4v3.4h-21.4z" fill="#ddd"/>
<path d="M156 264l.3-.3h21.4v-3.4l.2-.3v4z" fill-rule="evenodd" fill="#5e5e5e"/>
<path d="M180 260h22v4h-22z" fill="#efefef"/>
<path d="M180.3 260.3h21.4v3.4h-21.4z" fill="#ddd"/>
<path d="M180.3 263.7h21.4v-3.4l.3-.3v4h-22z" fill-rule="evenodd" fill="#5e5e5e"/>
<path d="M13.9 210h71.4v4h-71.4z" fill="#efefef"/>
<path d="M14.4 210.3h70.4v3.4h-70.4z" fill="#ddd"/>
<path d="M13.9 214l.5-.3h70.4v-3.4l.5-.3v4z" fill-rule="evenodd" fill="#5e5e5e"/>
<path d="M112 112.8h8.9v5h-8.9z" fill="#efefef"/>
<path d="M112.2 113.2h8.4v4.2h-8.4z" fill="#a3a3a3"/>
<path d="M112.2 117.4h8.4v-4.2l.3-.4v5h-8.9z" fill-rule="evenodd" fill="#5e5e5e"/>
<path d="M120.9 112.8h9.1v5h-9.1z" fill="#efefef"/>
<path d="M121.3 113.2h8.3v4.2h-8.3z" fill="#a3a3a3"/>
<path d="M121.3 117.4h8.3v-4.2l.4-.4v5h-9.1z" fill-rule="evenodd" fill="#5e5e5e"/>
<path d="M130 112.8h9v5h-9z" fill="#efefef"/>
<path d="M130.3 113.2h8.4v4.2h-8.4z" fill="#a3a3a3"/>
<path d="M130.3 117.4h8.4v-4.2l.3-.4v5h-9z" fill-rule="evenodd" fill="#5e5e5e"/>
<path d="M139 112.8h9v5h-9z" fill="#efefef"/>
<path d="M139.3 113.2h8.4v4.2h-8.4z" fill="#a3a3a3"/>
<path d="M139.3 117.4h8.4v-4.2l.3-.4v5h-9z" fill-rule="evenodd" fill="#5e5e5e"/>
<text font-size="4.2" x="184.8" y="11.4">W9 Laser</text>
<g font-size="2.8">
<text x="14.5" y="21.7">Technical specifications</text>
<text x="99.9" y="21.7">WT9L-</text>
<text x="112.5" y="21.7">N330</text>
<text x="121.5" y="21.7">N430</text>
<text x="130.5" y="21.7">P330</text>
<text x="139.4" y="21.7">P430</text>
<text x="13.9" y="29.9">Operating distance</text>
<text x="62" y="29.9">30 ... 150 mm</text>
<text x="13.9" y="34.2">Adjustment of operating distance</text>
<text x="62" y="34.2">Potentiometer</text>
<text x="13.9" y="38.5">Light source, light type</text>
<text x="62" y="38.5">Laser diode, Laser, red light</text>
<text x="13.9" y="42.8">Laser protection class</text>
<text x="13.9" y="47.1">Light spot diameter</text>
<text x="62" y="42.8">2 (EN 60825-1/CDRH 1040.10)</text>
<text x="62" y="47.1">&lt; 0.5 mm at 60 mm distance</text>
<text x="13.9" y="51.4">Supply voltage V</text>
<text x="62" y="51.4">DC 10 ... 30 V</text>
<text x="13.9" y="55.7">Ripple</text>
<text x="13.9" y="60">Power consumption</text>
<text x="62" y="55.7">&lt; 5 V</text>
<text x="62" y="60">&lt; 35 mA</text>
<text x="13.9" y="64.3">Switching outputs</text>
<text x="62" y="64.3">NPN antivalent</text>
<text x="62" y="68.6">PNP antivalent</text>
<text x="13.9" y="72.9">Signal voltage PNP HIGH / LOW</text>
<text x="13.9" y="77.2">Signal voltage NPN HIGH / LOW</text>
<text x="61.9" y="77.2">V / &lt; 2 V</text>
<text x="62" y="72.9">V - &lt; 2 V / approx. 0 V</text>
<text x="13.9" y="81.5">Output current I max</text>
<text x="62" y="81.5">&lt; 100 mA</text>
<text x="13.9" y="85.8">Response time</text>
<text x="62" y="85.8">&lt; 0.6 ms</text>
<text x="13.9" y="90.1">Switching frequency</text>
<text x="13.9" y="94.4">Connection type</text>
<text x="62" y="94.4">Connector, M8, 4-pin</text>
<text x="62" y="90.1">1,000 Hz</text>
<text x="62" y="98.7">Connector, M12, 4-pin</text>
<text x="13.9" y="103">VDE protection class</text>
<text x="13.9" y="107.3">VDE protection class</text>
<text x="13.9" y="111.6">Circuit protection</text>
<text x="62" y="111.6">V connections reverse-polarity protected</text>
<text x="62" y="114.4">/ All outputs short-circuit protected</text>
<text x="62" y="117.2">/ Interference suppression</text>
<text x="13.9" y="120.9">Enclosure rating</text>
<text x="13.9" y="125.2">Ambient temperature operation</text>
<text x="62" y="120.9">IP 67, IP 69K</text>
<text x="62" y="125.2">-10 °C ... +50 °C</text>
<text x="13.9" y="129.5">Ambient temperature storage</text>
<text x="62" y="129.5">-25 °C ... +70 °C</text>
<text x="13.9" y="133.8">Weight</text>
<text x="62" y="133.8">Ca. 20 g</text>
<text x="13.9" y="138.1">Housing material</text>
<text x="62" y="138.1">ABS</text>
<text x="95.2" y="164.7">12</text>
<text x="95.3" y="175">10</text>
<text x="96.8" y="185.5">8</text>
<text x="96.8" y="196.4">6</text>
<text x="96.8" y="206.9">4</text>
<text x="14.7" y="212.7">Light spot size</text>
<text x="17.7" y="218.4">2.5</text>
<text x="96.8" y="218.2">2</text>
<text x="96.8" y="227.8">0</text>
<text x="19.9" y="230.6">2</text>
<text x="94.6" y="228" transform="rotate(-90 94.6 228)">Scanning range displacement (%)</text>
<text x="99.8" y="230.4">(mm)</text>
<text x="108.4" y="230.4">25</text>
<text x="118.6" y="230.4">50</text>
<text x="129" y="230.4">75</text>
<text x="138.4" y="230.4">100</text>
<text x="148.6" y="230.4">125</text>
<text x="158.9" y="230.4">150</text>
<text x="17.7" y="243.3">1.5</text>
<text x="156.5" y="242.7">Ordering information</text>
<text x="156.5" y="246.7">Type</text>
<text x="180.5" y="246.7">Part Number</text>
<text x="19.9" y="255.6">1</text>
<text x="17.7" y="268">0.5</text>
<text x="21.7" y="282.9">(mm)</text>
<text x="36.2" y="282.9">50</text>
<text x="50.8" y="282.9">100</text>
<text x="66.4" y="282.9">150</text>
<text x="80" y="282.9">200</text>
<text x="6.9" y="290">3</text>
<text x="14.3" y="290">SICK</text>
<text x="180.5" y="290">2007-05-08</text>
</g>
<g font-size="2.8" fill="#fff">
<text x="15.4" y="166.3">1</text>
<text x="15.4" y="171.7">2</text>
<text x="15.4" y="177.2">3</text>
<text x="135.4" y="181.5">1</text>
<text x="15.4" y="197.3">1</text>
<text x="15.4" y="201.5">2</text>
<text x="15.4" y="205.7">3</text>
<text x="148.7" y="204.5">2</text>
<text x="157.9" y="218.8">3</text>
</g>
<g font-size="2.8" fill="#231f20">
<text x="143.1" y="168.4">WT 9L BGS</text>
<text x="126.5" y="177.9">6%/90%</text>
<text x="16.2" y="184.1">0 (mm)</text>
<text x="28.3" y="184.1">25</text>
<text x="38" y="184.1">50</text>
<text x="47.9" y="184.1">75</text>
<text x="57.1" y="184.1">100</text>
<text x="67.2" y="184.1">125</text>
<text x="77.1" y="184.1">150</text>
<text x="18.8" y="190">Operating distance</text>
<text x="19.8" y="197.1">Scanning range on black, 6 % remission</text>
<text x="19.8" y="201.4">Scanning range on grey, 18 % remission</text>
<text x="147.3" y="200.7">18%/90%</text>
<text x="19.8" y="205.8">Scanning range on white, 90 % remission</text>
<text x="147.6" y="214.9">90%/90%</text>
<text x="16.4" y="279.9" transform="rotate(-90 16.4 279.9)">Light spot size (mm)</text>
<text x="74.4" y="286.2">Distance</text>
</g>
<g font-size="2.7">
<text x="156.5" y="250.6">WT9L-N330</text>
<text x="180.5" y="250.6">1 023 991</text>
<text x="156.5" y="254.6">WT9L-N430</text>
<text x="180.5" y="254.6">1 023 990</text>
<text x="156.5" y="258.6">WT9L-P330</text>
<text x="156.5" y="262.6">WT9L-P430</text>
<text x="180.5" y="258.6">1 023 977</text>
<text x="180.5" y="262.6">1 023 959</text>
</g>
<g font-size="2.5">
<text x="15.9" y="142.9">Object with 90 % remission (based on</text>
<text x="63.5" y="143.1">at T = +25 °C</text>
<text x="110.9" y="143.1">V tolerances</text>
<text x="158.4" y="142.9">With light/dark ratio 1:1</text>
<text x="15.9" y="147.8">Average service life 50,000 h</text>
<text x="16.4" y="145.3">standard white to DIN 5033)</text>
<text x="63.4" y="145.7">Limit values</text>
<text x="63.4" y="148.2">May not exceed or fall short of</text>
<text x="110.9" y="145.7">Without load</text>
<text x="110.9" y="148.2">Signal transit time with resistive load</text>
<text x="158.4" y="145.3">Reference voltage 50 V DC</text>
</g>
<g font-size="2.5" fill="#fff">
<text x="32" y="166.7">30</text>
<text x="54.7" y="166.7">100</text>
<text x="32" y="172.1">30</text>
<text x="63.7" y="172.1">120</text>
<text x="32" y="177.6">30</text>
<text x="74" y="177.6">150</text>
</g>
<g font-size="2.5" fill="#231f20">
<text x="70.1" y="221.2">WT9 Laser</text>
<text x="70.1" y="232.6">vertical</text>
<text x="70.1" y="257.8">horizontal</text>
</g>
<g font-size="2.2">
<text x="33.8" y="52.1">s</text>
<text x="68.2" y="56.4">pp</text>
<text x="63.4" y="73.6">s</text>
<text x="63.4" y="77.9">s</text>
<text x="31.3" y="82.2">a</text>
<text x="63.4" y="112.3">s</text>
</g>
<g font-size="2">
<text x="67.4" y="143.7">a</text>
<text x="112.4" y="143.7">s</text>
</g>
<g font-size="1.7">
<text x="78.1" y="29">1)</text>
<text x="92.7" y="37.7">2)</text>
<text x="77.7" y="50.5">3)</text>
<text x="70.5" y="54.8">4)</text>
<text x="72" y="59.1">5)</text>
<text x="72.3" y="84.9">6)</text>
<text x="72.4" y="89.2">7)</text>
<text x="64.5" y="106">8)</text>
<text x="13.9" y="142">1)</text>
<text x="156.5" y="142">7)</text>
<text x="13.9" y="147">2)</text>
<text x="61.4" y="144.8">3)</text>
<text x="61.4" y="147.3">4)</text>
<text x="108.9" y="144.8">5)</text>
<text x="108.9" y="147.3">6)</text>
<text x="156.5" y="144.5">8)</text>
</g>
</svg>
